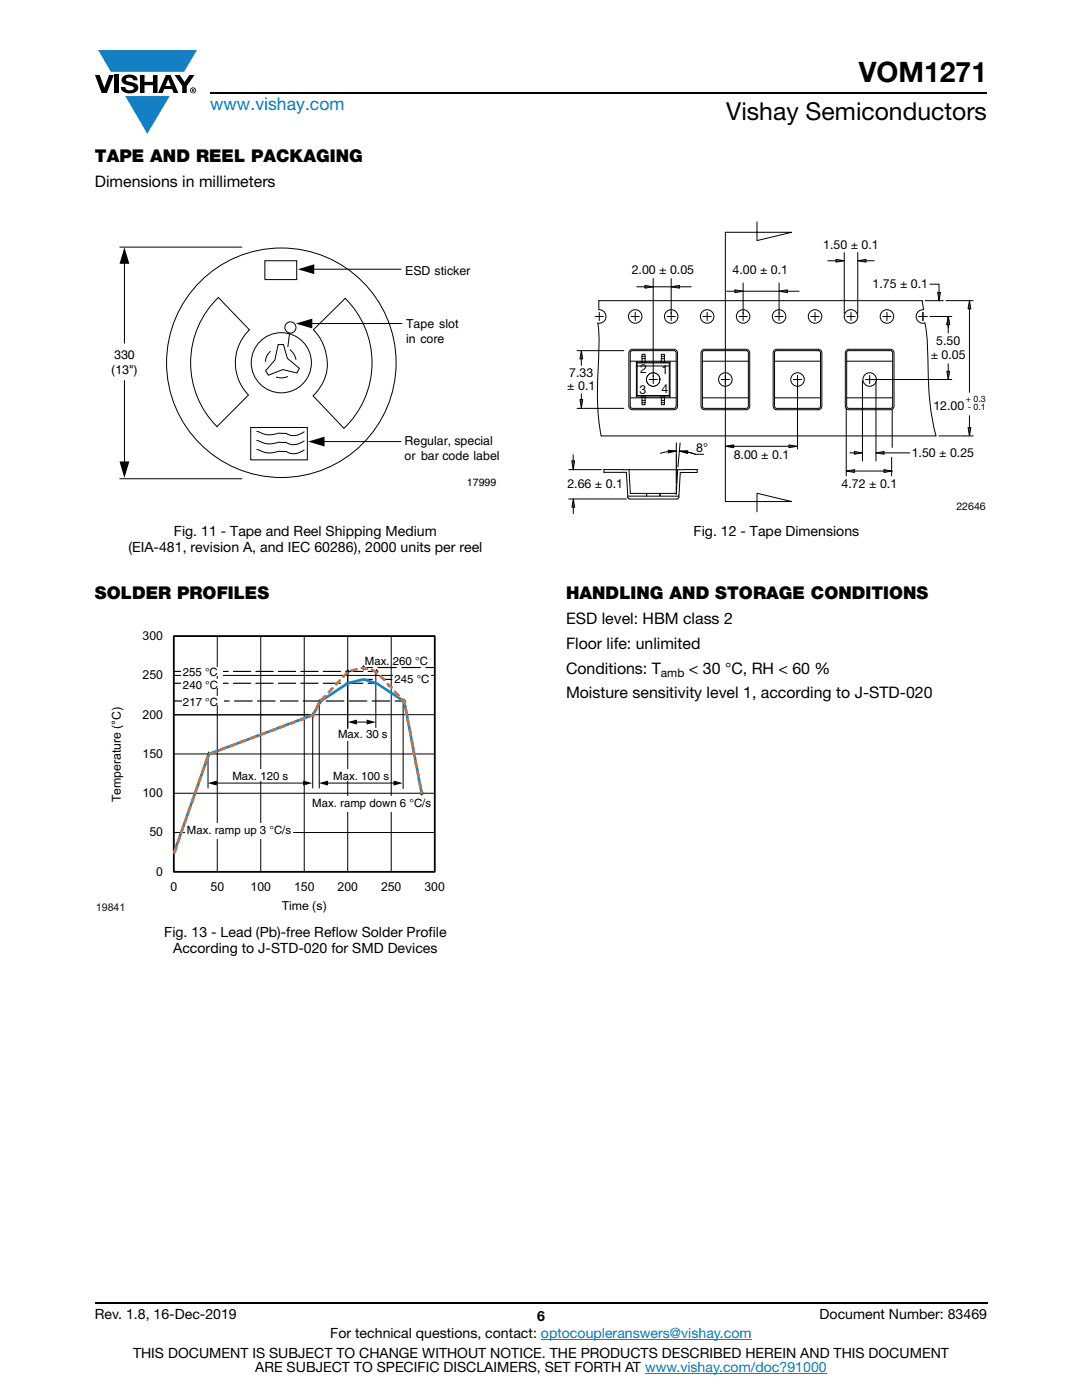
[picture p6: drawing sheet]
<svg xmlns="http://www.w3.org/2000/svg" width="216mm" height="279mm" viewBox="0 0 216 279" stroke-linecap="round" stroke-linejoin="round" font-family="sans-serif">
<g fill="#147fc3">
<path d="M19.6 10h19.7l-2.6 4.3h-1.1h-13.5z"/>
<path d="M25 19.2h8.9l-4.5 7.5z"/>
</g>
<g fill="#000">
<path d="M18.9 15h1l.9 2.5 1-2.5h.9l-1.4 3.6h-1zM22.9 15h.9v3.6h-.9zM24.6 15.3a2.1 2.1 0 0 1 2.8 .3l.1 .4h-.9a.79 .79 0 0 0-.7-.5 .79 .79 0 0 0-.8 .4l.3 .3 1 .2a1.08 1.08 0 0 1 1.2 1 1.08 1.08 0 0 1-1.1 1.2 1.73 1.73 0 0 1-2.4-1.2h.9a.96 .96 0 0 0 .8 .6 .96 .96 0 0 0 .9-.4 1.31 1.31 0 0 0-1.2-.6 1.03 1.03 0 0 1-1.1-.6 1.03 1.03 0 0 1 .2-1.1zM27.9 15h.9v1.3h1.7v-1.3h.9v3.6h-.9v-1.6h-1.7v1.6h-.9zM34.8 15h1.1l.9 1.4 1-1.4h1l-1.5 2.2v1.4h-.9v-1.4z"/>
<path d="M33.6 15.9l.5 1.3h-1.1zM33.1 15l-1.6 3.6h1l.3-.8h1.5l.3 .8h1l-1.6-3.6z"/>
<path d="M38.4 17.8h.2v.2h-.2zM38.3 17.7v.7h.1v-.3l.4 .3-.2-.3 .2-.2-.1-.2z"/>
<path d="M38.1 18a.46 .46 0 0 1 .9 0 .46 .46 0 0 1-.9 0zM37.9 18a.6 .6 0 0 0 1.2 0 .6 .6 0 0 0-1.2 0z"/>
</g>
<path d="M42 18.6h155M18.9 260h178.1" fill="none" stroke="#000" stroke-width=".36"/>
<path d="M107.9 267.3h42.1M128.7 274h36.3" fill="none" stroke="#007ec4" stroke-width=".2"/>
<path d="M22.2 49.3h77.5v48.2h-77.5z" fill="#fff"/>
<g fill="none" stroke="#000" stroke-width=".2">
<path d="M23.9 49.3h24.4M24.8 51.3v17.2M43.6 59.4l6.2 6.4a9.1 9.1 0 0 0-.2 13l-6.3 6.4a18.1 18.1 0 0 1 .3-25.8zM52.9 52h6.3v3.8h-6.3zM61.4 53.7h18.7M24.8 75.9v16.4M54 70.1a3 3 0 0 0-1.1 2.1M55.5 68.8h1.1l.7 2.7 2.4 2-.5 .9-2.8-.6-2.8 1.1-.6-.9 1.8-2.1zM57.4 75.1a3 3 0 0 1-2.3 .1M57.8 66.5l-.4 2.7M57.8 69.8a3 3 0 0 1 1.3 2M60.9 64.6h19.4"/>
<path d="M62.5 65.8l6.4-6.3a18.1 18.1 0 0 1-.3 26l-6.1-6.5a8.8 8.8 0 0 0 1.5-11.3zM23.9 95.5h24.4M50 85.3h11.3v6.5h-11.3zM51.2 89.7l.8 .2a4.1 4.1 0 0 0 3.6 .2h1.5a3 3 0 0 0 3.6-.3M51.2 87.9l.8 .2a4.1 4.1 0 0 0 3.6 .2h1.5a3 3 0 0 0 3.6-.4M51.2 86.1l.8 .2a4.1 4.1 0 0 0 3.6 .1l1.5 .1a3 3 0 0 0 3.6-.4M63.6 88.1h16.5"/>
<circle cx="56.1" cy="72.4" r="6"/>
<circle cx="56.1" cy="72.4" r="22.9"/>
<circle cx="57.9" cy="65.4" r="1.11"/>
</g>
<path d="M24.8 49.4l1 3.2h-1.9zM59.4 53.7l3.3-1v2zM59 64.6l3.3-1v1.9zM23.9 92.1h1.9l-1 3.3zM61.5 88.1l3.3-1v2z" fill="#000"/>
<path d="M113.2 44.2h83.5v58.4h-83.5z" fill="#fff"/>
<g fill="none" stroke="#000" stroke-width=".2">
<path d="M118.8 63.2h1.6M119.5 60h64.5l.3 1.8a1.35 1.35 0 0 0-1.5 1.5 1.35 1.35 0 0 0 1.7 1.1 60.3 60.3 0 0 1 .7 10.7l.5 6.5 1.1 5.4h-66.8a66 66 0 0 1-.5-16.3v-4l-.2-2.2a1.35 1.35 0 0 0 1.6-1.2 1.35 1.35 0 0 0-1.4-1.5zM119.6 62.3v1.7M125.7 69.9l.5-.2h8.3l.5 .2 .2 .5v10.6l-.2 .6-.5 .2h-8.3l-.5-.2-.2-.6v-10.6zM125.8 79.4h9.1M125.8 72.1h9.1M125.9 70.1l.3-.1h8.3l.4 .2v10.8l-.1 .4-.3 .1h-8.3l-.3-.1-.1-.4v-10.6zM125.9 63.2h1.7M126.8 62.3v1.7M129.5 75.7h1.7M130.3 74.9v1.7M133.1 63.2h1.7"/>
<path d="M133.9 62.3v1.7M140.1 69.9l.5-.2h8.3l.5 .2 .2 .5v10.6l-.2 .6-.5 .2h-8.3l-.5-.2-.2-.6v-10.6zM140.2 79.4h9.1M140.2 72.1h9.1M140.3 63.2h1.6M140.3 70.1l.3-.1h8.3l.4 .2v10.8l-.1 .4-.3 .1h-8.3l-.3-.1-.1-.4v-10.6zM141.1 62.3v1.7M143.9 75.7h1.7M144.7 74.9v1.7M147.5 63.2h1.6M148.3 62.3v1.7M154.5 69.9l.5-.2h8.3l.5 .2 .2 .5v10.6l-.2 .6-.5 .2h-8.3l-.5-.2-.2-.6v-10.6z"/>
<path d="M154.6 79.4h9.1M154.6 72.1h9.1M154.6 63.2h1.7M154.7 70.1l.3-.1h8.3l.4 .2v10.8l-.1 .4-.3 .1h-8.3l-.3-.1-.1-.4v-10.6zM155.5 62.3v1.7M158.3 75.7h1.7M159.1 74.9v14.7M161.8 63.2h1.7M162.6 62.3v1.7M168.9 69.9l.5-.2h8.3l.5 .2 .2 .5v10.6l-.2 .6-.5 .2h-8.3l-.5-.2-.2-.6v-10.6zM168.9 79.4h9.2M168.9 72.1h9.2"/>
<path d="M169 63.2h1.6M169.1 70.1l.3-.1h8.3l.4 .2v10.8l-.1 .4-.3 .1h-8.3l-.3-.1-.2-.4v-10.6zM169.8 62.3v1.7M172.7 75.7h1.7M173.5 74.9v1.7M176.2 63.2h1.6M177 62.3v1.7M183.3 63.2h1.7M184.2 62.3v1.7M168.9 81.5v13.4M170.5 94h6.8M178 81.6v7.7"/>
<circle cx="126.8" cy="63.2" r="1.35"/>
<circle cx="130.3" cy="75.7" r="1.35"/>
<circle cx="133.9" cy="63.2" r="1.35"/>
<circle cx="141.1" cy="63.2" r="1.35"/>
<circle cx="144.7" cy="75.7" r="1.35"/>
<circle cx="148.3" cy="63.2" r="1.35"/>
<circle cx="155.5" cy="63.2" r="1.35"/>
<circle cx="159.1" cy="75.7" r="1.35"/>
<circle cx="162.6" cy="63.2" r="1.35"/>
<circle cx="163.3" cy="69.7" r=".01"/>
<circle cx="169.8" cy="63.2" r="1.35"/>
<circle cx="173.5" cy="75.7" r="1.35"/>
<circle cx="177" cy="63.2" r="1.35"/>
<circle cx="163.3" cy="81.8" r=".01"/>
</g>
<path d="M168.9 94l1.6-.3v.6z" fill="#545454"/>
<path d="M168.9 94l1.6-.3v.6z" fill="none" stroke="#000" stroke-width=".2"/>
<path d="M176.4 93.7l1.6 .3-1.6 .3z" fill="#545454"/>
<g fill="none" stroke="#000" stroke-width=".2">
<path d="M188.7 60h5.5M193.4 61.6v16.7M176.4 93.7l1.6 .3-1.6 .3zM187.3 87h6.9"/>
<circle cx="163.3" cy="70" r=".01"/>
<circle cx="163.3" cy="81.5" r=".01"/>
<circle cx="178" cy="94" r=".01"/>
</g>
<path d="M193.4 60l.3 1.6h-.5z" fill="#545454"/>
<g fill="none" stroke="#000" stroke-width=".2">
<path d="M174.1 75.7h15.8M189.2 64.8v.6M189.2 72.6v1.5M193.4 60l.3 1.6h-.5z"/>
<circle cx="188.2" cy="60" r=".01"/>
<circle cx="186.8" cy="87" r=".01"/>
<circle cx="192.5" cy="87" r=".01"/>
</g>
<path d="M189.2 63.2l.3 1.6h-.6z" fill="#545454"/>
<path d="M189.2 63.2l.3 1.6h-.6z" fill="none" stroke="#000" stroke-width=".2"/>
<path d="M188.9 74.1h.6l-.3 1.6z" fill="#545454"/>
<g fill="none" stroke="#000" stroke-width=".2">
<path d="M185.6 56.7h1.8v1.7M184.6 60h3.6M185.6 63.2h4.3M188.9 74.1h.6l-.3 1.6zM189.2 64.8v1.6"/>
<circle cx="173.5" cy="75.7" r=".01"/>
</g>
<circle cx="189.6" cy="63.2" r=".01" fill="none" stroke="#545454" stroke-width=".2"/>
<path d="M189.2 63.2l.3 1.6h-.6z" fill="#545454"/>
<path d="M189.2 63.2l.3 1.6h-.6z" fill="none" stroke="#000" stroke-width=".2"/>
<path d="M187.1 58.4h.6l-.3 1.6z" fill="#545454"/>
<g fill="none" stroke="#000" stroke-width=".2">
<path d="M165.2 52h1.6M168.5 50.4v12.2M171.2 50.4v12.2M172.8 52h1.6M187.1 58.4h.6l-.3 1.6z"/>
<circle cx="184" cy="60" r=".01"/>
<circle cx="185" cy="63.2" r=".01"/>
<circle cx="187.4" cy="60" r=".01"/>
</g>
<path d="M166.8 51.8l1.7 .2-1.7 .3z" fill="#545454"/>
<path d="M166.8 51.8l1.7 .2-1.7 .3z" fill="none" stroke="#000" stroke-width=".2"/>
<path d="M171.2 52l1.6-.2v.5z" fill="#545454"/>
<g fill="none" stroke="#000" stroke-width=".2">
<path d="M145 58.1h1.6M147.6 58.1h11.9M148.3 56.5v6.1M155.5 56.5v6.1M171.2 52l1.6-.2v.5z"/>
<circle cx="171.2" cy="52" r=".01"/>
<circle cx="168.5" cy="63.2" r=".01"/>
<circle cx="171.2" cy="63.2" r=".01"/>
</g>
<path d="M146.6 57.8l1.7 .3-1.7 .3z" fill="#545454"/>
<path d="M146.6 57.8l1.7 .3-1.7 .3z" fill="none" stroke="#000" stroke-width=".2"/>
<path d="M155.5 58.1l1.6-.3v.6z" fill="#545454"/>
<g fill="none" stroke="#000" stroke-width=".2">
<path d="M127 57.2h10.9M130.3 55.6v19.6M133.9 55.6v7M155.5 58.1l1.6-.3v.6z"/>
<circle cx="155.5" cy="58.1" r=".01"/>
<circle cx="148.3" cy="63.2" r=".01"/>
<circle cx="155.5" cy="63.2" r=".01"/>
</g>
<path d="M128.7 57l1.6 .2-1.6 .3z" fill="#545454"/>
<path d="M128.7 57l1.6 .2-1.6 .3z" fill="none" stroke="#000" stroke-width=".2"/>
<path d="M133.9 57.2l1.7-.2v.5z" fill="#545454"/>
<g fill="none" stroke="#000" stroke-width=".2">
<path d="M133.9 57.2l1.7-.2v.5zM144.7 46.4v53.7M144.8 89.1h12.8M144.8 89.1l1.6-.3v.5z"/>
<circle cx="133.9" cy="57.2" r=".01"/>
<circle cx="130.3" cy="75.7" r=".01"/>
<circle cx="133.9" cy="63.2" r=".01"/>
<circle cx="125.5" cy="81" r=".01"/>
<circle cx="125.8" cy="81" r=".01"/>
<circle cx="134.9" cy="81" r=".01"/>
<circle cx="135.2" cy="81" r=".01"/>
</g>
<path d="M144.8 89.1l1.6-.3v.5z" fill="#000"/>
<path d="M157.4 88.8l1.7 .3-1.7 .2z" fill="#545454"/>
<g fill="none" stroke="#000" stroke-width=".2">
<path d="M151 44.3v3.7l7-1.6h-13.3M172.1 76v16M174.8 76v16M157.4 88.8l1.7 .3-1.7 .2zM169.6 90.4h.9M176.4 90.4h5.2M144.7 100.1h13.3l-7-1.7v3.8"/>
<circle cx="130.3" cy="75.7" r=".01"/>
<circle cx="144.7" cy="75.7" r=".01"/>
<circle cx="158.9" cy="89.1" r=".01"/>
</g>
<path d="M170.5 90.1l1.6 .3-1.6 .2z" fill="#545454"/>
<path d="M170.5 90.1l1.6 .3-1.6 .2z" fill="none" stroke="#000" stroke-width=".2"/>
<path d="M174.8 90.4l1.6-.3v.5z" fill="#545454"/>
<g fill="none" stroke="#000" stroke-width=".2">
<path d="M115.2 70h9.3M116 71.6v1.3M116 78.6v1.2M127 72.3l.1 .7M127 72.3h6.7v6.9h-6.7zM127 72.3h.1M127.1 72.4h6.5M127.1 78.9h6.4M127.1 73v5.9M127.1 73h6.4M127.1 78.9l-.1 .3M128 79.2h.9l-.2 .1v1.5h-.6v-1.5z"/>
<path d="M128.1 70.7h.6v1.5l.2 .1h-1l.2-.1zM128.1 71.6h.6M128.1 71.1h.6M128.1 79.9h.6M131.8 79.2h.9l-.1 .1v1.5h-.6v-1.5zM132 70.7h.6v1.5l.1 .1h-.9l.2-.1zM132 71.6h.6M132 79.9h.6M132 71.1h.6M133.5 78.9l.2 .3M133.5 73v5.9M133.7 72.3l-.2 .7"/>
<path d="M115.2 81.5h9.3M128.1 80.4h.6M132 80.4h.6M174.8 90.4l1.6-.3v.5z"/>
<circle cx="174.9" cy="75.7" r=".01"/>
<circle cx="174.8" cy="90.4" r=".01"/>
</g>
<circle cx="172.2" cy="75.7" r=".01" fill="none" stroke="#545454" stroke-width=".2"/>
<path d="M116 70l.3 1.6h-.6z" fill="#545454"/>
<path d="M116 70l.3 1.6h-.6z" fill="none" stroke="#000" stroke-width=".2"/>
<path d="M115.7 79.8h.6l-.3 1.7z" fill="#545454"/>
<g fill="none" stroke="#000" stroke-width=".2">
<path d="M115.7 79.8h.6l-.3 1.7zM113.5 93.7h6.5M120.5 93.7h.1M120.5 93.7h18.6v.6M123.8 94.3h.1M124.3 93.7h.1M125.2 99l.1 .3M125.3 99.2l.3 .4M125.5 93.7l.3 4.8h3.2v.5h-3.7l-.3-4.7h-4.5v-.6M129 98.5h2.7v.5h-2.7zM133.3 89.8l1.7 .2-1.6 .4zM133.3 90.1l-1.5 .4"/>
<path d="M135 88.4v8M135 97v1.7M135.2 93.7l-.2 4.8h-3.3v.5h3.8l.2-4.7h3.4M135.5 99a.42 .42 0 0 1-.4 .6h-9.5M135.6 90h1.7l-.1 .5zM135.6 90l1.6 .2 1.6 .5h1.6M135.7 88.4l-.4 4.8M136.4 93.7h.1M137.2 90.2l1.6 .5M177.9 91.3v3.7M114.4 101.2v1.3"/>
<circle cx="115.7" cy="81.5" r=".01"/>
<circle cx="120.5" cy="93.7" r=".01"/>
<circle cx="125.8" cy="98.5" r=".01"/>
<circle cx="134.9" cy="98.5" r=".01"/>
</g>
<g fill="none" stroke="#545454" stroke-width=".2">
<path d="M135 92.4h.1M135 90.8v7.1"/>
<circle cx="135" cy="98.7" r=".01"/>
<circle cx="135" cy="97" r=".01"/>
<circle cx="135.2" cy="90" r=".01"/>
<circle cx="135.2" cy="93.7" r=".01"/>
</g>
<path d="M133.3 89.8l1.7 .2-1.6 .4zM135.6 90h1.7l-.1 .5z" fill="#000"/>
<path d="M114.4 99.6l.3 1.6h-.6z" fill="#545454"/>
<path d="M113.5 99.6h11.5M114.4 90.8v1.2M114.4 99.6l.3 1.6h-.6z" fill="none" stroke="#000" stroke-width=".2"/>
<path d="M114.1 92h.5l-.2 1.7z" fill="#545454"/>
<g fill="none" stroke="#000" stroke-width=".2">
<path d="M114.1 92h.5l-.2 1.7zM193.4 82.9v2.5"/>
<circle cx="114.4" cy="93.7" r=".01"/>
</g>
<path d="M193.2 85.4h.5l-.3 1.6z" fill="#545454"/>
<path d="M193.2 85.4h.5l-.3 1.6z" fill="none" stroke="#000" stroke-width=".2"/>
<path d="M19.1 122.4h83.7v60h-83.7z" fill="#fff"/>
<path d="M34.7 127h52v47h-52z" fill="none" stroke="#000" stroke-width=".34"/>
<path d="M34.7 127h52v47h-52zM34.7 134.8h52M43.4 127v47M52 127v47M60.7 127v47M69.4 127v47M78.1 127v47M34.7 142.6h52M34.7 150.5h52M34.7 158.3h52M34.7 166.1h52" fill="none" stroke="#000" stroke-width=".2"/>
<path d="M41.7 150.2l.2 .3-.2 .4-.3-.4z" fill="#292d2f"/>
<path d="M41.9 150.5l-.2-.3-.3 .3 .3 .4" fill="none" stroke="#292d2f" stroke-width=".3"/>
<path d="M62.5 142.3l.2 .4-.2 .3-.3-.3z" fill-rule="evenodd" fill="#292d2f"/>
<path d="M62.5 142.3l.2 .4-.2 .3-.3-.3z" fill="none" stroke="#292d2f" stroke-width=".3"/>
<path d="M63.9 139.7l.2 .3-.2 .3-.3-.3z" fill-rule="evenodd" fill="#292d2f"/>
<path d="M63.9 139.7l.2 .3-.2 .3-.3-.3z" fill="none" stroke="#292d2f" stroke-width=".3"/>
<path d="M69.4 133.7l.2 .3-.2 .4-.2-.4z" fill-rule="evenodd" fill="#292d2f"/>
<path d="M69.4 133.7l.2 .3-.2 .4-.2-.4z" fill="none" stroke="#292d2f" stroke-width=".3"/>
<path d="M72.5 132.9l.3 .4-.3 .3-.2-.3z" fill-rule="evenodd" fill="#292d2f"/>
<path d="M72.5 132.9l.3 .4-.3 .3-.2-.3z" fill="none" stroke="#292d2f" stroke-width=".3"/>
<path d="M75.1 133.7l.3 .3-.3 .4-.2-.4z" fill-rule="evenodd" fill="#292d2f"/>
<path d="M75.1 133.7l.3 .3-.3 .4-.2-.4z" fill="none" stroke="#292d2f" stroke-width=".3"/>
<path d="M80.7 139.7l.2 .3-.2 .3-.3-.3z" fill-rule="evenodd" fill="#292d2f"/>
<path d="M80.7 139.7l.2 .3-.2 .3-.3-.3z" fill="none" stroke="#292d2f" stroke-width=".3"/>
<path d="M84.1 157.9l.3 .4-.3 .3-.2-.3z" fill-rule="evenodd" fill="#292d2f"/>
<path d="M84.1 157.9l.3 .4-.3 .3-.2-.3z" fill="none" stroke="#292d2f" stroke-width=".35"/>
<path d="M34.8 142.7h27.7" fill="none" stroke="#000001" stroke-width=".2"/>
<path d="M34.8 136.4h1.8M72.5 135.6h1.8M73.5 136.4h1.7M76.4 135.6h1.8" fill="none" stroke="#000001" stroke-width=".23"/>
<path d="M72.4 136.4h-35.3" fill="none" stroke="#000001" stroke-width=".23" stroke-dasharray="3.4 1"/>
<path d="M36.3 135.6h8.2v1.8h-8.2z" fill="#fff"/>
<path d="M34.8 139.9h1.8M78.8 139.9h1.8" fill="none" stroke="#000001" stroke-width=".23"/>
<path d="M77.8 139.9h-40.7" fill="none" stroke="#000001" stroke-width=".23" stroke-dasharray="3.5 1.1"/>
<path d="M36.3 138.9h8.3v1.8h-8.3z" fill="#fff"/>
<path d="M70.9 144.1h2.6" fill="none" stroke="#000001" stroke-width=".2"/>
<g fill="#000001">
<path d="M69.4 144.1l1.8-.5v1z"/>
<path d="M73.2 143.6l1.8 .5-1.8 .5z"/>
</g>
<path d="M34.8 134h1.8M72.5 133.2h1.8M73.5 134h1.7M85 133.2h1.7" fill="none" stroke="#000001" stroke-width=".23"/>
<path d="M72.4 134h-35.3" fill="none" stroke="#000001" stroke-width=".23" stroke-dasharray="3.4 1"/>
<path d="M75.4 133.2h9" fill="none" stroke="#000001" stroke-width=".23" stroke-dasharray="3.7 1.1"/>
<g fill="#fff">
<path d="M36.3 133.1h8.2v1.8h-8.2z"/>
<path d="M78.4 134.4h7.6v2.3h-7.6z"/>
</g>
<path d="M41.5 150.4v6.9M42.9 156.3h17.9M62.4 142.6v14.7" fill="none" stroke="#000001" stroke-width=".2"/>
<g fill="#000001">
<path d="M41.4 156.3l1.9-.5v1z"/>
<path d="M60.5 155.8l1.8 .5-1.8 .5z"/>
</g>
<path d="M80.4 139.9v17.5M63.7 140v17.3M65.1 156.3h13.8" fill="none" stroke="#000001" stroke-width=".2"/>
<g fill="#000001">
<path d="M63.6 156.3l1.9-.5v1z"/>
<path d="M78.5 155.8l1.9 .5-1.9 .5z"/>
</g>
<path d="M69.4 134v11.2M75 134.3v10.9" fill="none" stroke="#000001" stroke-width=".2"/>
<g fill="#fff">
<path d="M67.2 145.5h10.2v2.2h-10.2z"/>
<path d="M66.3 153.6h11.5v2.3h-11.5z"/>
<path d="M46.2 153.6h11.5v2.3h-11.5z"/>
<path d="M62.1 158.9h24.1v3h-24.1z"/>
<path d="M37 164.4h21.4v3h-21.4z"/>
</g>
<path d="M84.1 158.3l-3.4-18.3-5.6-3.6-2.6-.8-3.1 .8-5.5 3.6-1.4 2.7-20.8 7.8-7 19.6" fill="none" stroke="#1782c5" stroke-width=".53"/>
<path d="M34.8 170.1l6.9-19.6 20.9-7.8 1.3-2.7 5.5-6 .9-.2 1.9-.5 2.3 .5 .6 .4 1.7 1.6 3.9 4.3 3.4 18.1" fill="none" stroke="#f37229" stroke-width=".53" stroke-dasharray="1.1 1.1"/>
<text font-size="5.6" x="171.3" y="16.4">VOM1271</text>
<text font-size="4.9" x="144.9" y="24">Vishay Semiconductors</text>
<text font-size="3.5" fill="#007ec4" x="42" y="21.9">www.vishay.com</text>
<g font-size="3.5">
<text x="18.9" y="32.3">TAPE AND REEL PACKAGING</text>
<text x="18.9" y="119.5">SOLDER PROFILES</text>
<text x="112.9" y="119.5">HANDLING AND STORAGE CONDITIONS</text>
</g>
<g font-size="3.2">
<text x="18.9" y="37.4">Dimensions in millimeters</text>
<text x="112.9" y="124.6">ESD level: HBM class 2</text>
<text x="112.9" y="129.5">Floor life: unlimited</text>
<text x="112.9" y="134.5">Conditions: T</text>
<text x="137.5" y="134.5">&lt; 30 °C, RH &lt; 60 %</text>
<text x="112.9" y="139.4">Moisture sensitivity level 1, according to J-STD-020</text>
</g>
<g font-size="2.8">
<text x="34.7" y="107">Fig. 11 - Tape and Reel Shipping Medium</text>
<text x="138.4" y="107">Fig. 12 - Tape Dimensions</text>
<text x="25.6" y="110.2">(EIA-481, revision A, and IEC 60286), 2000 units per reel</text>
<text x="32.8" y="187">Fig. 13 - Lead (Pb)-free Reflow Solder Profile</text>
<text x="34.6" y="190.2">According to J-STD-020 for SMD Devices</text>
<text x="18.9" y="263.3">Rev. 1.8, 16-Dec-2019</text>
<text x="107.2" y="263.6">6</text>
<text x="163.6" y="263.3">Document Number: 83469</text>
<text x="65.9" y="267.1">For technical questions, contact: optocoupleranswers@vishay.com</text>
<text x="26.5" y="271">THIS DOCUMENT IS SUBJECT TO CHANGE WITHOUT NOTICE. THE PRODUCTS DESCRIBED HEREIN AND THIS DOCUMENT</text>
<text x="50.9" y="273.8">ARE SUBJECT TO SPECIFIC DISCLAIMERS, SET FORTH AT www.vishay.com/doc?91000</text>
</g>
<g font-size="2.5">
<text x="164.3" y="49.8">1.50 ± 0.1</text>
<text x="80.8" y="54.8">ESD sticker</text>
<text x="126" y="54.7">2.00 ± 0.05</text>
<text x="146.2" y="54.7">4.00 ± 0.1</text>
<text x="174.1" y="57.5">1.75 ± 0.1</text>
<text x="81" y="65.5">Tape slot</text>
<text x="22.8" y="71.7">330</text>
<text x="81" y="68.5">in core</text>
<text x="185.7" y="71.6">± 0.05</text>
<text x="186.8" y="68.9">5.50</text>
<text x="22.2" y="74.7">(13&quot;)</text>
<text x="113.2" y="77.8">± 0.1</text>
<text x="113.6" y="75.2">7.33</text>
<text x="127.8" y="74.5">2</text>
<text x="132" y="74.6">1</text>
<text x="127.6" y="78.7">3</text>
<text x="132" y="78.4">4</text>
<text x="186.3" y="81.9">12.00</text>
<text x="80.7" y="88.9">Regular, special</text>
<text x="80.7" y="91.9">or bar code label</text>
<text x="138.9" y="90.2">8°</text>
<text x="146.4" y="91.5">8.00 ± 0.1</text>
<text x="181.9" y="91.2">1.50 ± 0.25</text>
<text x="113.2" y="97.4">2.66 ± 0.1</text>
<text x="167.9" y="97.4">4.72 ± 0.1</text>
<text x="28.5" y="127.8">300</text>
<text x="28.5" y="135.6">250</text>
<text x="28.4" y="143.4">200</text>
<text x="28.4" y="151.3">150</text>
<text x="24.1" y="160.1" transform="rotate(-90 24.1 160.1)">Temperature (°C)</text>
<text x="28.4" y="159.1">100</text>
<text x="29.8" y="166.9">50</text>
<text x="31.2" y="174.8">0</text>
<text x="34" y="177.7">0</text>
<text x="42" y="177.7">50</text>
<text x="50" y="177.7">100</text>
<text x="58.7" y="177.7">150</text>
<text x="67.4" y="177.7">200</text>
<text x="76" y="177.7">250</text>
<text x="84.7" y="177.7">300</text>
<text x="56.2" y="181.6">Time (s)</text>
</g>
<text font-size="2.4" x="131.9" y="135">amb</text>
<g font-size="2.3" fill="#000001">
<text x="36.5" y="134.8">255 °C</text>
<text x="36.5" y="137.5">240 °C</text>
<text x="72.8" y="132.7">Max. 260 °C</text>
<text x="78.7" y="136.3">245 °C</text>
<text x="36.5" y="140.9">217 °C</text>
<text x="67.5" y="147.3">Max. 30 s</text>
<text x="46.4" y="155.6">Max. 120 s</text>
<text x="66.5" y="155.6">Max. 100 s</text>
<text x="62.3" y="161.1">Max. ramp down 6 °C/s</text>
<text x="37.3" y="166.5">Max. ramp up 3 °C/s</text>
</g>
<g font-size="2.1">
<text x="93.2" y="97.1">17999</text>
<text x="190.8" y="101.8">22646</text>
</g>
<text font-size="2.1" fill="#101315" x="19.1" y="181.7">19841</text>
<g font-size="1.8">
<text x="192.7" y="80.1">+ 0.3</text>
<text x="193.1" y="81.7">- 0.1</text>
</g>
</svg>
